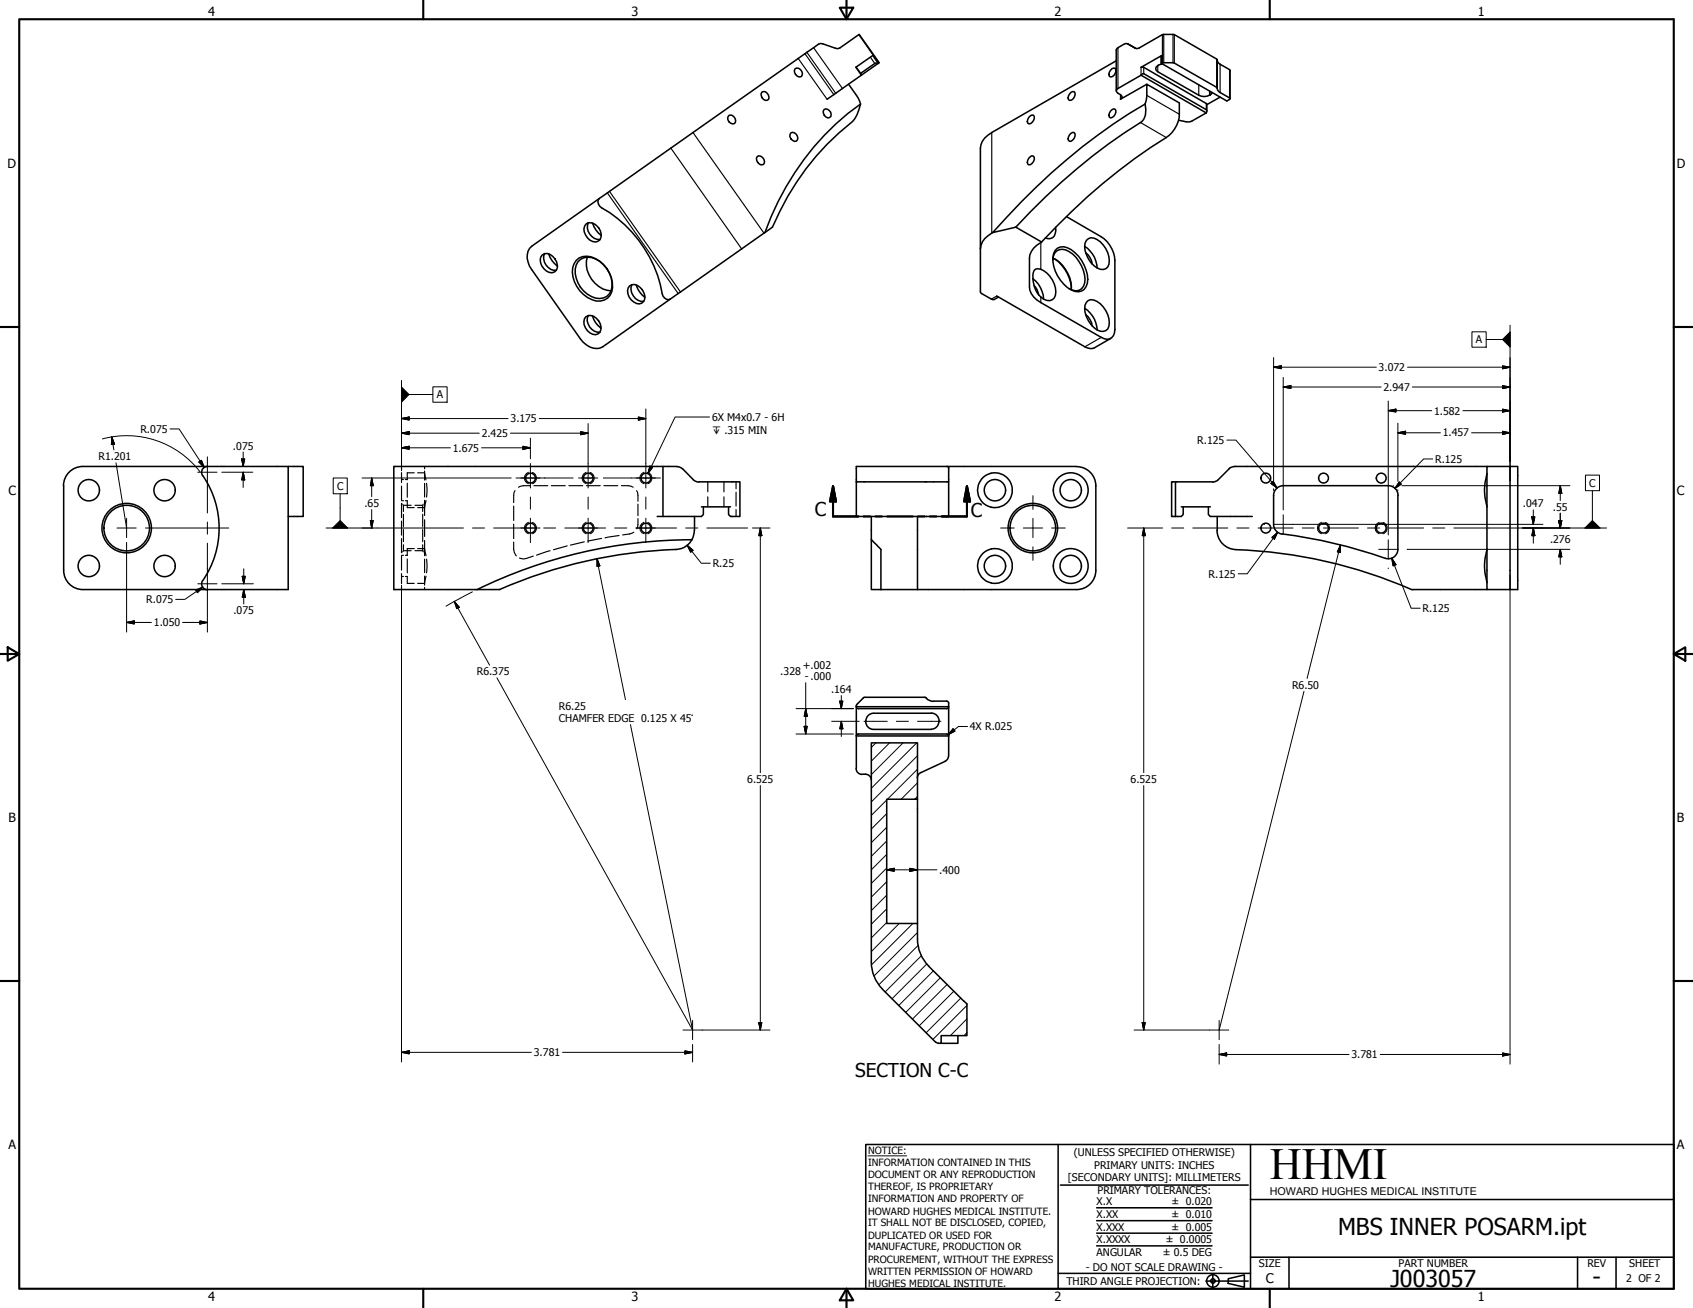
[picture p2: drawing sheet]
<svg xmlns="http://www.w3.org/2000/svg" width="559mm" height="432mm" viewBox="0 0 559 432" stroke-linecap="round" stroke-linejoin="round" font-family="sans-serif">
<!-- layer: Hidden Narrow (ANSI) -->
<g fill="none" stroke="#000" stroke-width=".51">
<path d="M288 18.4l-5.6 3.8M374.8 15.9l-2.6-1.4a4.5 4.5 0 0 0-3.6 1.6l-.2 .4M376 15.8l7.7-4.4h3.9l14.2 8.3M383.4 18.4l-6.8 3.8M240.5 38.2a1.63 1.63 0 0 1 2 .6 1.63 1.63 0 0 1-.2 2 1.74 1.74 0 0 1-1.8-.7 1.74 1.74 0 0 1 0-1.9zM251.5 30.4a1.81 1.81 0 0 1 1.8 .5 1.81 1.81 0 0 1 .4 1.8l-.4 .4a1.83 1.83 0 0 1-1.8-2.7zM262.4 22.7a1.68 1.68 0 0 1 2.1 .5 1.68 1.68 0 0 1-.1 2.1 1.84 1.84 0 0 1-2-2.6zM272 36.2a1.63 1.63 0 0 1 2 .5 1.63 1.63 0 0 1-.2 2.1 1.77 1.77 0 0 1-1.7-.7 1.77 1.77 0 0 1-.1-1.9zM275.8 30.8l-.6 .4M278.1 29.2l12.1-8.5-6.6-9.3-6.4 4.4-.7 .3-4.9-1.6-.8-.1-.7 .2-72.3 50.9M280.1 27.8a16.2 16.2 0 0 1 3.9 6.6l-1.1 3.4-1.4 2.2a86.3 86.3 0 0 0-26.5 35l-33.8 23.7M284 34.4a88 88 0 0 0-31.5 42.4"/>
<path d="M288.7 21l-4.6 3.2M340.1 38.2l1-.2a1.98 1.98 0 0 1-1.5 2.9l-.4-.3a2.17 2.17 0 0 1 .9-2.4zM353.6 30.4l1-.1a1.98 1.98 0 0 1-1.5 2.8 1.36 1.36 0 0 1 0-2.1zM366.5 36.7l1.1-.8 .4 .2a2.02 2.02 0 0 1-1.5 2.8 1.42 1.42 0 0 1 0-2.2zM367 22.7l1-.2a1.98 1.98 0 0 1-1.5 2.9 1.36 1.36 0 0 1 0-2.2zM368.4 20.1l-41.1 23.7M369 29.2l7.6-4.4 21.5 12.5-4.7 2.6M369 30.8l.8 .4M377.5 22.2l20.6 12M377.5 24.3l20.6 11.9M378.5 31.5v-3.7l10.8 6.2v3.7M378.5 27.8l-8.7 5"/>
<path d="M382.1 23.7l13.6 7.7M382.3 21.5l-.2 .2M383.7 20.8l-.3 .2 21.5 12.3 .9-.5 .2-.2-.2-.3M384.1 20.7h3.1M387.6 20.8l14 8M389 39.7l2.5 .5M400.1 30.5l-.9 .9M402.7 32.1l-4.4 2.4M405.8 23l.2 .2M249.9 51.7a1.68 1.68 0 0 1 2 .6 1.68 1.68 0 0 1-.1 2.1 1.84 1.84 0 0 1-1.9-2.7zM261 43.9a1.65 1.65 0 0 1 2 .6 1.65 1.65 0 0 1-.2 2.1 1.79 1.79 0 0 1-1.7-.7 1.79 1.79 0 0 1-.1-2zM339.6 52.2l1-.8 .5 .2a1.98 1.98 0 0 1-1.5 2.8 1.42 1.42 0 0 1 0-2.2z"/>
<path d="M353.1 44.4l1-.7 .5 .1a1.98 1.98 0 0 1-1.5 2.9 1.42 1.42 0 0 1 0-2.3zM384.9 45.4a198.8 198.8 0 0 0-41.1 34.5M193.4 74a2.9 2.9 0 0 1 4.2 1.2 2.7 2.7 0 0 1-.9 4.7 4.2 4.2 0 0 1-3.7-5.3zM194.2 73.5a4.1 4.1 0 0 0 3.9 5.6M195.6 73.7a8 8 0 0 0 2.8 4M197.8 65.5a1.99 1.99 0 0 0 .8 3.1 41.7 41.7 0 0 1 20.2 29.1 1.81 1.81 0 0 0 2.4 1M197.8 65.5l-22.3 15.8a5.3 5.3 0 0 0-.7 6.5l16.8 24.1a5.9 5.9 0 0 0 7.3 2.6l22.3-15.8M327.7 76.8a6.7 6.7 0 0 0-4.1 5.4v14.2l.4 .5 3.2 1.8M335.3 75l8.5 4.9M337.2 66.5a191.5 191.5 0 0 1 40.8-32.1 5.6 5.6 0 0 1-1.6 6 201.8 201.8 0 0 0-41.1 34.6l-7.6 1.8zM343.8 79.9a6.8 6.8 0 0 0-4 5.4v9.4a6.2 6.2 0 0 0 3.7 5.2l20 11.5M348.4 75.1a3.2 3.2 0 0 1-1.6 3.6l-1.7-.2"/>
<path d="M352 71.5l11.5 6.7M358.6 79.4a2.4 2.4 0 0 1 3.5-.3 7.7 7.7 0 0 1 3.5 9 2.95 2.95 0 0 1-4.5-.4 8.6 8.6 0 0 1-3-7.4zM179 84.1a3.3 3.3 0 0 1 4.7 2.3 2.39 2.39 0 0 1-1.5 3.6 4.2 4.2 0 0 1-3.7-5.2zM179.8 83.7a4 4 0 0 0 3.8 5.5M181.1 83.8a7.9 7.9 0 0 0 2.9 4.1M190.2 86a5.7 5.7 0 0 1 7.7 .2 10.2 10.2 0 0 1 4 10.1 4.6 4.6 0 0 1-6.5 2.6 10.3 10.3 0 0 1-6.4-10.6zM190.8 86.4a5.2 5.2 0 0 1 7.2-.1 9.5 9.5 0 0 1 3.7 9.6 4.4 4.4 0 0 1-6.4 2 9.2 9.2 0 0 1-5.1-10.4zM193.9 84.9a9.1 9.1 0 0 0 7.8 11.1M207.8 94.4a3.3 3.3 0 0 1 4.7 2.3 2.26 2.26 0 0 1-.3 3.1 2.26 2.26 0 0 1-3-.1 3.7 3.7 0 0 1-1.4-5.3zM208.6 94a4 4 0 0 0 3.9 5.4M210 94.1a8 8 0 0 0 2.9 4.1M329 97.7l29.1 16.8"/>
<path d="M340.9 92a8.9 8.9 0 0 1 3.5 6.7M341.3 94.2a5.7 5.7 0 0 1 1.5 3.1M343.5 88.9a8.3 8.3 0 0 1 4.9 8.6 2.39 2.39 0 0 1-3.8 1.3l-1.1-.8M347.5 85.9a3.2 3.2 0 0 1 1.7-3.3 3.2 3.2 0 0 1 3.7 .5 11.4 11.4 0 0 1 5.1 10.3 3.1 3.1 0 0 1-5 2M347.5 85.2a11.2 11.2 0 0 1 6.1 10.4M348.1 85.5a13 13 0 0 1 5.5 9.6M348.3 82.6a3.7 3.7 0 0 1 5.3-.2 12.4 12.4 0 0 1 5.3 11.1 3.3 3.3 0 0 1-5.3 2.2 11.8 11.8 0 0 1-5.8-12.1zM358 81.3a9 9 0 0 1 4.1 7.2M358.3 83.4a5.5 5.5 0 0 1 2.2 3.8M359.2 99.2a4.1 4.1 0 0 1 4.9 2.1 7 7 0 0 1 1.5 7.3 2.95 2.95 0 0 1-4.5-.5 8.6 8.6 0 0 1-3-7.4zM368 85.9v22.9M193.4 104.6a3.3 3.3 0 0 1 4.7 2.3 2.47 2.47 0 0 1-1.5 3.6 4 4 0 0 1-3.2-5.9z"/>
<path d="M194.2 104.1a4 4 0 0 0 3.9 5.6M195.5 104.3a7.4 7.4 0 0 0 2.9 4M358 101.8a9 9 0 0 1 4.1 7.1M358.3 103.8a5.8 5.8 0 0 1 2.2 3.8M27.3 154a6.4 6.4 0 0 0-6.3 6.4M27.4 154h67.7v40.6h-67.7M68.5 154a1.9 1.9 0 0 0-1.7 1 1.9 1.9 0 0 0 .1 2 30.9 30.9 0 0 1-.3 35.4 1.94 1.94 0 0 0 1.9 2.3M95.1 154h5v16.5h-5M218.8 154v16.5M223.5 154h-93.5v40.6h34.9M223.5 154.1l.8 .1 1 .6M225.3 154.7l3.9 3.9 1.5 .5"/>
<path d="M230.7 159.1h13.5v11.4h-3.1l-.6-.6v-2.6M282.6 159.1h30.5v11.4h-30.5zM312.5 154l.6 .4v4.7M327.1 156.2a5.7 5.7 0 0 1 7 5.6 5.7 5.7 0 0 1-7 5.6M327.2 156.2a5.8 5.8 0 0 0-4.6 5.6 5.8 5.8 0 0 0 4.6 5.6M355.3 154h-72.7v5.1M355.4 154.1a6.3 6.3 0 0 1 6.3 6.2v28a6.3 6.3 0 0 1-6.3 6.3M388 159.1v11.4M405.7 154.7l-3.6 3.7-1.4 .7h-14v11.4h3.2l.6-.6v-2.6M406.1 154.4l-.5 .3M490.8 154h7.6v40.6h-7.6zM490.8 156.2a19.5 19.5 0 0 0 0 11.2"/>
<path d="M490.8 154h-83.3l-1.4 .4M498.4 154h2.6v40.6h-2.6M21 160.3v28a6.3 6.3 0 0 0 6.3 6.3M229.2 175l-.2 1.6-.6 1.5M229.2 170.5v4.6M231.5 167.3h9.6M232.2 167.3v2.6l-.7 .6h-14.6M287.6 178.1l3.2 3.3v13.2M287.6 178.1v16.5h3.2M287.6 170.5v7.6M302.8 170.5v24.1M389.9 167.3h9.6"/>
<path d="M398.8 167.3v2.6l.7 .6h13.8M401.7 175a6.4 6.4 0 0 0 6.2 6.4 159.7 159.7 0 0 1 58.1 13.3l24.8-.1M401.8 170.5v4.6M423.2 176.3a3.2 3.2 0 0 1-2.8-3.2v-9.6a3.2 3.2 0 0 1 3.2-3.2h34.6a3.2 3.2 0 0 1 3.3 3.2l-.1 17.9M423.2 176.3a165.1 165.1 0 0 1 34 8M223.1 181.4a6.2 6.2 0 0 0 5.3-3.3 163.1 163.1 0 0 0-71 16.6M223.1 181.4a158.8 158.8 0 0 0-58.2 13.2M290.8 194.6h64.5M327.1 181.2a5.7 5.7 0 0 1 7 5.6 5.7 5.7 0 0 1-7 5.6M327.2 181.2a5.7 5.7 0 0 0-4.6 5.6 5.7 5.7 0 0 0 4.6 5.6M461.4 181.3a3.1 3.1 0 0 1-4.2 3M490.8 181.2a19.3 19.3 0 0 0 0 11.2"/>
<path d="M282.6 233v20.7M282.6 233.3h30.5l-.3 .6h-.3h-29.2l-.6-.3zM282.8 232.6l-.2 .4M284.9 230.4l.5-.2h20a3.8 3.8 0 0 0 2.7 1.3M285 230.4l-2.2 2.1M285.8 238.2a2.57 2.57 0 0 0 2.5 2.6M288.3 235.5a2.53 2.53 0 0 0-2.5 2.8M288.4 235.5l19-.1a2.6 2.6 0 0 1 2.5 2.9M308.1 231.5h4.4l.6 .4v11.1M309.9 238.2l-.3 1.1-.7 .9-1.5 .5M282.6 253.7a1.94 1.94 0 0 0 1.9 2M282.7 242.6l.6-.3h29.2l.3 .1 .3 .6h-30.5z"/>
<path d="M284.5 255.6a2.26 2.26 0 0 1 3.1 1.9M288.4 240.8h19M312 251.3l-8.1 3.8-.7 .5-.4 1.2M313.1 249.6l-.2 .8-.9 .9M313.1 243v6.6M302.8 263.8v41.1M287.6 317.6a12.7 12.7 0 0 0 3.7 9M302.8 310a12.7 12.7 0 0 0 3.7 8.9l11.6 11.6M302.8 309.9v-5h-10.1v-41.1h10.1v-18.6h-15.2v72.4M291.3 326.6l17.5 17.4M318.2 330.5l1 .9M319.2 331.5v10.4h-8.6v2.5h-.9"/>
<path d="M308.8 344l.9 .4M316.2 341.9v2.5h-5.6"/>
<circle cx="175.1" cy="157.8" r="1.62"/>
<circle cx="194.2" cy="157.8" r="1.62"/>
<circle cx="213.2" cy="157.8" r="1.62"/>
<circle cx="417.8" cy="157.8" r="1.62"/>
<circle cx="436.8" cy="157.8" r="1.62"/>
<circle cx="455.9" cy="157.8" r="1.62"/>
<circle cx="29.3" cy="161.8" r="3.5"/>
<circle cx="41.8" cy="174.3" r="8.2"/>
<circle cx="41.8" cy="174.3" r="7.5"/>
<circle cx="54.3" cy="161.8" r="3.5"/>
<circle cx="175.1" cy="174.3" r="1.62"/>
<circle cx="194.2" cy="174.3" r="1.62"/>
<circle cx="213.2" cy="174.3" r="1.62"/>
<circle cx="328.4" cy="161.8" r="3.5"/>
<circle cx="340.9" cy="174.3" r="8.2"/>
<circle cx="340.9" cy="174.3" r="7.5"/>
<circle cx="353.4" cy="161.8" r="3.5"/>
<circle cx="353.4" cy="161.8" r="5.7"/>
<circle cx="417.8" cy="174.3" r="1.62"/>
<circle cx="436.8" cy="174.3" r="1.62"/>
<circle cx="455.9" cy="174.3" r="1.62"/>
<circle cx="29.3" cy="186.8" r="3.5"/>
<circle cx="54.3" cy="186.8" r="3.5"/>
<circle cx="328.4" cy="186.8" r="3.5"/>
<circle cx="353.4" cy="186.8" r="3.5"/>
<circle cx="353.4" cy="186.8" r="5.7"/>
</g>
<!-- layer: Visible Narrow (ANSI) -->
<g fill="none" stroke="#000" stroke-width=".38">
<path d="M132.5 154v1M132.5 156v3.3M132.5 158.3h.7M133.8 158.3h.6M134.4 159.5v4.6M136.7 156.1h-2.3v2.3M137.9 156.1h2.2M140.1 156.2l.5 2.2M140.1 154v.7M140.1 155.5v3M140.1 159.6v4.5M140.8 159.6l.2 2.2-.2 2.3"/>
<path d="M233.6 159.1v3.3M239 159.1v3.3M243 159.1v2.3M132.5 160.5v4.6M132.5 166.2v4.7M132.5 172v4.7M132.5 177.8v4.6l.2-.2M132.5 165.3h.7M132.5 166.2l.2 .2M133 166.6l.2 .2M133.2 166.8v2M133.2 169.8v4"/>
<path d="M133.2 174.8v4M133.2 179.8v2M133.2 166.8h2.5M133.8 165.3h.6v2.3h2.3M137 166.8h2.5M137.9 167.6h2.2M139.5 166.8v2M139.5 169.8v4M139.5 174.8v4M139.5 179.8v2M139.7 166.6l-.2 .2M140.1 165.2v5"/>
<path d="M140.1 171.6v5.5M140.1 178.4v5.1M140.1 166.2l-.1 .2M140.6 165.2l-.5 2.2M169.5 178.9a5.2 5.2 0 0 0 .9 4.6M169.5 167.1v4.7M169.5 173v4.8M170 162l-.5 1.5v2.4M175 160.3h-2.3l-1.6 .5M176.2 160.3h4.6M182 160.3h4.6M187.8 160.3h4.5"/>
<path d="M192.8 178.9l-4.5 1.1M193.5 160.3h4.6M198.6 177.7l-4.6 .9M199.3 160.3h4.6M204.3 176.8l-4.6 .7M205.1 160.3h2.3l1.6 .5M209.2 175.7l-1.4 .6-2.3 .3M210.1 162l.5 1.5v2M210.6 171.2v1.9l-.4 1.5M210.6 166.4v3.8M233.6 164v3.3M239 164v3.3"/>
<path d="M243 162.5v4.6M243 168.2v2.3M132.5 183.6v4.6M132.5 189.4v3.3M132.5 193.7v.9M132.5 183.3h.7M132.5 190.3h.7M133.2 181.8l-.2 .3M133.2 181.8h2.5M133.8 190.3h.6v2.3h2.3M134.4 184.5v4.6M136.7 181.1h-2.3v2.3l-.6-.1"/>
<path d="M137 181.8h2.5M137.9 181.1h2.2M137.9 192.6h2.2M139.5 181.8l.2 .3M140 182.2l.1 .2M140.1 181.2l.5 2.3M140.1 184.6v4.4M140.1 190.2v3M140.1 193.9v.7M140.6 190.2l-.5 2.2M140.8 184.6l.2 2.2-.2 2.3M176 183.6a4.6 4.6 0 0 1-4.6 .6"/>
<path d="M181.5 181.8l-4.4 1.5M187.2 180.2l-4.5 1.3"/>
</g>
<!-- layer: Border (ANSI) -->
<g fill="none" stroke="#000" stroke-width=".33">
<path d="M174.4 155.9a2.03 2.03 0 0 0-1.3 1.9 2.03 2.03 0 0 0 1.3 1.9M175.7 156a1.96 1.96 0 0 1 1.4 1.8 1.96 1.96 0 0 1-1.4 1.9M193.5 155.9a2.03 2.03 0 0 0-1.3 1.9 2.03 2.03 0 0 0 1.3 1.9M194.8 156a1.96 1.96 0 0 1 1.3 1.8 1.96 1.96 0 0 1-1.3 1.9M212.5 155.9a2.03 2.03 0 0 0-1.3 1.9 2.03 2.03 0 0 0 1.3 1.9M213.8 156a1.96 1.96 0 0 1 1.4 1.8 1.96 1.96 0 0 1-1.4 1.9M174.4 172.4a2.03 2.03 0 0 0-1.3 1.9 2.03 2.03 0 0 0 1.3 1.9M175.7 172.5a1.96 1.96 0 0 1 1.4 1.8 1.96 1.96 0 0 1-1.4 1.9M193.5 172.4a2.03 2.03 0 0 0-1.3 1.9 2.03 2.03 0 0 0 1.3 1.9M194.8 172.5a1.96 1.96 0 0 1 1.3 1.8 1.96 1.96 0 0 1-1.3 1.9M212.5 172.4a2.03 2.03 0 0 0-1.3 1.9 2.03 2.03 0 0 0 1.3 1.9M213.8 172.5a1.96 1.96 0 0 1 1.4 1.8 1.96 1.96 0 0 1-1.4 1.9"/>
<path d="M436.2 172.4a2.03 2.03 0 0 0-1.4 1.9 2.03 2.03 0 0 0 1.4 1.9M437.5 172.5a1.96 1.96 0 0 1 1.3 1.8 1.96 1.96 0 0 1-1.3 1.9M455.2 172.4a2.03 2.03 0 0 0-1.3 1.9 2.03 2.03 0 0 0 1.3 1.9M456.5 172.5a1.96 1.96 0 0 1 1.4 1.8 1.96 1.96 0 0 1-1.4 1.9"/>
</g>
<!-- layer: Title (ANSI) -->
<g fill="none" stroke="#000" stroke-width=".38">
<path d="M263.5 19.3l9.5 13.5M265.7 17.7l9.5 13.5M266.3 17.3l9.5 13.5M268.5 15.7l9.6 13.5M283.5 11.4l6.5 9.4M287.3 18.9l1.4 2.1M288 18.4l1.8 2.6M369 15.7v13.5M372.2 14.5l2.7 1.5M383.4 18.4v2.6M383.7 11.4v9.4M384.1 11.4v9.3"/>
<path d="M387.2 11.4v9.3M387.6 11.4v9.4M401.6 19.5v9.3M282.4 22.2l1.9 2.6M369.8 31.2v1.6M376.6 22.2v2.6M377.5 22.2v2.1M378.5 31.5l10.8 6.2M382.1 21.7v2M395.7 27.9v3.5M398.1 34.2v2M399.2 30v1.4"/>
<path d="M399.4 30.2v1.2M402.7 21.2v9.3M405.8 23v9.3M221.4 48.9l23.4 33.3M228.7 43.8l23.5 33.2M327.3 43.8v33.2M376.4 40.4l8.5 5M200.5 63.7l23.3 33.2M201.2 63.2l23.4 33.2M329 97.7l-1.8 1M343.5 80.1v8.8M343.5 98v1.9"/>
<path d="M363.5 111.4l-5.4 3.1"/>
</g>
<g fill="none" stroke="#000" stroke-width=".51">
<path d="M368.4 16.5v13.5M372.2 14.5l2.7 1.5M376 15.8l-.7 .3-.5-.2M383.4 18.4l-.2 .2v2.2l.2 .2M401.8 19.7l.1 10 .8 .8 3.1 1.8M401.8 19.9l.4 .9 3.6 2.2M275.2 31.2l-2.2 1.6M278.1 29.2l-2.3 1.6M282.6 22.2l1.7 2.6M288.7 21h1.1M369 29.2l-.6 .8 .6 .8M369.8 31.2l.6 .8-.6 .8"/>
<path d="M376.6 22.2h.9M377.5 24.3l-.9 .5M378.5 31.5l-.5 2.9M382.1 21.7l-.5 .4-.2 .6 .2 .5 .5 .5M383.7 21.1l-1.4 .4M384.1 20.7l-.4 .1M387.2 20.7l.4 .1M389.3 37.7a9.7 9.7 0 0 1-4.4 7.7M393.4 39.9l-.5 .3h-1.4M395.7 31.4a3.8 3.8 0 0 0 3.5 0M398.1 36.2l.2 .2-.2 .9M398.1 34.2l.2 .2v2.2"/>
<path d="M401.6 28.8l.2 .3M406 23.2v9.4M327.3 43.8a6.6 6.6 0 0 0-3.7 5.1v33.3M363.5 78.2a9.9 9.9 0 0 1 4.5 7.7M329.6 98l-1.4 .9-1-.2M343.5 88.9a1.73 1.73 0 0 0-1.8 0 1.73 1.73 0 0 0-.8 1.7 9.7 9.7 0 0 0 2.6 7.4M366.6 111.7l-5.3 3.1a3.4 3.4 0 0 1-3.2-.3M368 108.8a2.77 2.77 0 0 1-1.4 2.9 2.77 2.77 0 0 1-3.1-.3"/>
</g>
<!-- layer: Break Line (ANSI) -->
<path d="M275 160.5l.9 5h-2zM275 160.5v10h8.3M285.1 170.5h2.1M289 170.5h2.1M292.9 170.5h8.3M303 170.5h2.1M306.9 170.5h2.2M319.2 160.5l1 5h-2zM319.2 160.5v10h-8.4" fill="none" stroke="#000" stroke-width=".7"/>
<path d="M275 160.5l.9 5zM275 160.5l.9 5h-2zM319.2 160.5l1 5zM319.2 160.5l1 5h-2z" fill="#000" stroke="#000" stroke-width=".7"/>
<!-- layer: Detail Boundary (ANSI) -->
<g fill="none" stroke="#000" stroke-width=".7">
<path d="M6.3 6.3h546.1v419.1h-546.1zM139.7 0v6.3M277.2 2.5h4.4l-2.2 3.8zM279.4 0v6.3M419.1 0v6.3M0 107.9h6.3M552.4 107.9h6.4M0 215.9h6.3M2.5 213.7l3.8 2.2-3.8 2.2zM552.4 215.9l3.9-2.2v4.4zM552.4 215.9h6.4M0 323.8h6.3"/>
<path d="M552.4 323.8h6.4M139.7 425.4v6.4M279.4 425.4l2.2 3.9h-4.4zM279.4 425.4v6.4M419.1 425.4v6.4"/>
</g>
<!-- layer: Hidden (ANSI) -->
<g fill="none" stroke="#000" stroke-width=".51">
<path d="M285.8 377.8h266.6v47.6h-266.6zM349.2 377.8v47.6M412.7 377.8v47.6M350 391.2h62M361.9 398.7h38.1M412.7 396h139.7M361.9 411.3h38.1M361.9 407.1h38.1M361.9 403h38.1M412.7 415h139.7M425.4 415v10.4M520.7 415v10.4"/>
<path d="M533.4 415v10.4M349.2 420.4h63.5M398 422.9h14M400.3 420.6v4.6M405.4 422.1l5.3-1.2v4l-5.3-1.2z"/>
<circle cx="400.3" cy="422.9" r="2.06"/>
<circle cx="400.3" cy="422.9" r=".73"/>
</g>
<path d="M286.5 381.6h12.8" fill="none" stroke="#000" stroke-width=".33"/>
<!-- layer: Symbol (ANSI) -->
<g fill="none" stroke="#000" stroke-width=".33">
<path d="M289.1 245.2l-1.5 1.6M293.6 245.2l-6 6.1M298.1 245.2l-10.5 10.5M302.6 245.2l-15 15M302.8 258.4l-5.4 5.4M302.8 253.9l-9.9 9.9M302.8 249.5l-15.2 15.2M292.7 277.6l-5.1 5.1M292.7 273.1l-5.1 5.1M292.7 268.6l-5.1 5.1M292.7 264.1l-5.1 5.1M302.8 263l-.9 .8"/>
<path d="M292.7 295.5l-5.1 5.1M292.7 291.1l-5.1 5.1M292.7 286.6l-5.1 5.1M292.7 282.1l-5.1 5M292.7 304.5l-5.1 5.1M292.7 300l-5.1 5.1M296.8 304.9l-9.2 9.2M301.3 304.9l-13.6 13.6M302.8 307.8l-14.3 14.4M303 312.1l-12.9 13M304.1 315.5l-11.9 12M305.9 318.2l-11.5 11.5"/>
<path d="M308.1 320.5l-11.4 11.4M310.4 322.8l-11.4 11.4M312.6 325l-11.4 11.4M314.8 327.2l-11.4 11.4M317.1 329.5l-11.4 11.4M319.2 336.4l-5.5 5.5M319.2 331.9l-11.3 11.3M319.2 340.9l-1 1"/>
</g>
<!-- layer: Center Mark (ANSI) -->
<g fill="none" stroke="#000" stroke-width=".33">
<path d="M65.3 155.9h6.3M68.5 150.8v18.6M170.3 157.8h18.9M171.9 157.8h6.3M175.1 153v8.1M190.9 157.8h6.4M192.2 157.8h4M194.1 153v8.1M199.1 157.8h18.9M210 157.8h6.3M213.2 153v8.1M41.8 171.1v3.2h-3.2"/>
<path d="M45 174.3h-3.2v3.2M48 174.3h27.5M68.5 172.3v4M68.5 179.3v18.5M124.7 174.3h28.3M156 174.3h4M162.9 174.3h13.5M171.9 174.3h6.3M175.1 164.1v4M175.1 171.1v8M179.5 174.3h3.9M186.4 174.3h13.5"/>
<path d="M190.9 174.3h6.4M194.1 164.1v4M194.1 171.1v8M202.9 174.3h4M209.9 174.3h13.4M210 174.3h6.3M213.2 164.1v4M213.2 171.1v8M226.3 174.3h4M233.3 174.3h13.5M330.3 174.3h4.5M337.8 174.3h6.3"/>
<path d="M340.9 163.6v4.5M340.9 171.1v6.4M347.1 174.3h4.5M372.2 174.3h11.5M386.7 174.3h4M393.7 174.3h11.6M408.2 174.3h4M415.2 174.3h11.6M417.2 173.1h.2M420.4 173.1h6.3M423.5 169.9v6.4M429.8 174.3h4"/>
<path d="M436.8 174.3h11.6M451.4 174.3h4M458.2 178.2v3.2h-3.2M458.3 174.3h11.6M472.9 174.3h4M479.9 174.3h21.1M65.3 192.7h6.3M340.9 180.5v4.5M458.2 187.5v.2M461.4 181.4h-3.2v3.1M464.4 181.4h.2M285.2 238.1h7.7"/>
<path d="M295.8 238.1h4M302.8 238.1h7.8M228.6 336.9v6.3M402.4 336.9v6.3M225.4 340h6.4M399.2 340h6.4"/>
</g>
<!-- layer: Dimension (ANSI) -->
<g fill="none" stroke="#000" stroke-width=".33">
<path d="M420.4 118v40.9M498.4 118v40.8M132.5 138.2l2.6-.5v1zM132.5 135v20.4M132.5 138.2h35.2M178 138.2h35.2M194.1 139.8v13.2M210.7 137.7l2.5 .5-2.5 .5zM213.2 135v18M420.4 121.2l2.5-.4v.9zM420.4 121.2h33.9M423.5 127.8l2.6-.5v1z"/>
<path d="M423.5 127.8h32.4M423.5 124.6v43.7M458.2 135.6l2.6-.5v.9zM458.2 135.6h14.4M458.2 132.4v41.8M461.4 139.7v19.2M464.6 121.2h33.8M466.2 127.8h32.2M482.9 135.6h15.5M495.9 120.8l2.5 .4-2.5 .5zM495.9 135.1l2.5 .5-2.5 .4zM495.9 127.3l2.5 .5-2.5 .5z"/>
<path d="M33.8 144.9a30.5 30.5 0 0 1 32.2 10.8M36.9 144.2l.9 2.4-1 .1zM36.9 144.2l.7 4.3M38.3 152.8l3.5 21.5M56.1 141.6h3l8.3 12.7M65.7 152.5l.8-.5 .9 2.3zM73.2 155.9h10.2M79.8 151.5h1l-.5 2.5zM80.3 155.9l.5 2.5h-1zM80.3 149.2v4.8M80.3 155.9v5M119.5 157.8h49.2"/>
<path d="M122.7 157.8l.5 2.5h-1zM122.7 157.8v6.2M132.5 147.8l2.6-.5v1zM132.5 143l2.6-.5v1zM132.5 147.8h16.2M132.5 143h25.7M158.9 147.8h16.2M168.5 143h25.6M172.6 147.3l2.5 .5-2.5 .5zM175.1 144.7v6.7M191.6 142.5l2.5 .5-2.5 .5zM404.9 145.3h3l13.6 15.8"/>
<path d="M419.5 159.6l.7-.7 1.3 2.2zM461.4 142.9l2.5-.5v1zM461.4 142.9h14M461.8 159.1l.7 .7-2.1 1.4zM472.9 151.5h-3l-9.5 9.7M485.7 142.9h12.7M495.9 142.4l2.5 .5-2.5 .5zM41.8 179.1v29.6M119.5 174.3h3.6M122.2 171.8h1l-.5 2.5zM122.7 168.2v6.1M248.3 174.3h5.8"/>
<path d="M251 174.3l.5 2.5h-1.1zM251 174.3v80.8M377.5 174.3l.5 2.5h-1zM377.5 174.3v80.8M419.8 177.4l1.9-1.7-1.1 2.3zM420.4 161.4v.5M421.7 175.7l-10 13.7h-3M426.7 173.1h82.6M442.5 179.9l-.2 2.5-.9-.2zM442.5 179.9l-11.1 44.1M458.2 174.4v2.2M459.8 160.3h.1"/>
<path d="M461.4 161.7v.2M462.7 160.3h55.5M502.5 174.3h15.7M505.6 170.6h1l-.5 2.5zM506.1 174.3l.5 2.5h-1zM506.1 168.3v4.8M506.1 174.3v5M514.5 171.8h1l-.5 2.5zM515 160.3l.5 2.6h-1zM515 160.3v4.9M515 169.4v4.9M64.6 194.8l2.3-1-1.7 1.8z"/>
<path d="M66.9 193.8l-5.9 4.1h-3M68.5 197.8v10.9M73.2 192.7h10.4M79.9 190.2h1.1l-.5 2.5zM80.5 194.6l.5 2.6h-1.1zM80.5 187.8v4.9M80.5 194.6v4.8M132.5 193.2v157.4M149.9 198.5l1.7 2-.9 .4zM149.9 198.5l11.7 21.1M155.9 195.4l-8.7 4.7M197 184.5l1 2.3-1 .2z"/>
<path d="M197 184.5l9.4 46.4M226.8 180l1.9 1.7-.7 .6zM226.8 180l4.7 5.9h2.9M459.4 184.3l1.4 2.1-1 .4zM459.4 184.3l6.4 16.5h3M464.6 181.4h53.6M498.4 189.9v161.4M515 181.4l.5 2.4h-1zM515 181.4v4.9M41.8 205.5l2.5-.5v1zM41.8 205.5h8.2M60.3 205.5h8.2"/>
<path d="M66 205l2.5 .5-2.5 .5zM164 223.8l64.6 116.2-20.5-100.8M262.8 233.9h18.9M265.4 239.8h1l-.5 2.5zM265.9 233.9l.5 2.6h-1zM265.9 225.4v16.9M274.5 238.1h9.1M277.2 231.5h1l-.5 2.4zM277.7 238.1l.5 2.5h-1zM277.7 229.6v4.3M277.7 238.1v5M319.3 239.8h-2.9l-3.4 2.7"/>
<path d="M430.4 228.2l-28 111.8M251 259.3v80.7M262.8 242.3h18.9M314.6 240.6l.6 .8-2.2 1.1zM377.5 259.3v80.7M292.7 287.1l2.4-.5v1.1zM292.7 287.1h16.5M300.3 286.6l2.5 .5-2.5 .6zM250.4 337.6h1.1l-.5 2.4zM377 337.6h1l-.5 2.4zM132.5 347.4l2.6-.5v1zM132.5 347.4h42.9"/>
<path d="M185.7 347.4h42.9M226.1 346.9l2.5 .5-2.5 .5zM228.6 344.8v5.8M231.8 340h22.3M374.3 340h24.9M402.4 348.1l2.5-.5v1zM402.4 348.1h42.9M402.4 344.8v6.5M455.5 348.1h42.9M495.9 347.6l2.5 .5-2.5 .5z"/>
</g>
<g fill="#000" stroke="#000" stroke-width=".33">
<path d="M132.5 138.2l2.6-.5zM132.5 138.2l2.6-.5v1zM210.7 138.7l2.5-.5zM210.7 137.7l2.5 .5-2.5 .5zM420.4 121.2l2.5-.4zM420.4 121.2l2.5-.4v.9zM423.5 127.8l2.6-.5zM423.5 127.8l2.6-.5v1zM458.2 135.6l2.6-.5zM458.2 135.6l2.6-.5v.9zM495.9 121.7l2.5-.5zM495.9 120.8l2.5 .4-2.5 .5z"/>
<path d="M495.9 136l2.5-.4zM495.9 135.1l2.5 .5-2.5 .4zM495.9 128.3l2.5-.5zM495.9 127.3l2.5 .5-2.5 .5zM36.9 144.2l.9 2.4zM36.9 144.2l.9 2.4-1 .1zM65.7 152.5l1.7 1.8zM65.7 152.5l.8-.5 .9 2.3zM79.8 151.5l.5 2.5zM79.8 151.5h1l-.5 2.5zM80.3 155.9l.5 2.5zM80.3 155.9l.5 2.5h-1z"/>
<path d="M132.5 147.8l2.6-.5zM132.5 147.8l2.6-.5v1zM132.5 143l2.6-.5zM132.5 143l2.6-.5v1zM172.6 148.3l2.5-.5zM172.6 147.3l2.5 .5-2.5 .5zM191.6 143.5l2.5-.5zM191.6 142.5l2.5 .5-2.5 .5zM419.5 159.6l2 1.5zM419.5 159.6l.7-.7 1.3 2.2zM461.8 159.1l-1.4 2.1zM461.8 159.1l.7 .7-2.1 1.4z"/>
<path d="M461.4 142.9l2.5-.5zM461.4 142.9l2.5-.5v1zM495.9 143.4l2.5-.5zM495.9 142.4l2.5 .5-2.5 .5zM122.2 171.8l.5 2.5zM122.2 171.8h1l-.5 2.5zM122.7 157.8l.5 2.5zM122.7 157.8l.5 2.5h-1zM251 174.3l.5 2.5zM251 174.3l.5 2.5h-1.1zM377.5 174.3l.5 2.5zM377.5 174.3l.5 2.5h-1z"/>
<path d="M421.7 175.7l-1.1 2.3zM419.8 177.4l1.9-1.7-1.1 2.3zM505.6 170.6l.5 2.5zM505.6 170.6h1l-.5 2.5zM506.1 174.3l.5 2.5zM506.1 174.3l.5 2.5h-1zM514.5 171.8l.5 2.5zM514.5 171.8h1l-.5 2.5zM515 160.3l.5 2.6zM515 160.3l.5 2.6h-1zM66.9 193.8l-1.7 1.8zM64.6 194.8l2.3-1-1.7 1.8z"/>
<path d="M79.9 190.2l.6 2.5zM79.9 190.2h1.1l-.5 2.5zM80.5 194.6l.5 2.6zM80.5 194.6l.5 2.6h-1.1zM197 184.5l1 2.3zM197 184.5l1 2.3-1 .2zM226.8 180l1.9 1.7zM226.8 180l1.9 1.7-.7 .6zM442.5 179.9l-.2 2.5zM442.5 179.9l-.2 2.5-.9-.2zM459.4 184.3l1.4 2.1zM459.4 184.3l1.4 2.1-1 .4z"/>
<path d="M515 181.4l.5 2.4zM515 181.4l.5 2.4h-1zM41.8 205.5l2.5-.5zM41.8 205.5l2.5-.5v1zM66 206l2.5-.5zM66 205l2.5 .5-2.5 .5zM149.9 198.5l1.7 2zM149.9 198.5l1.7 2-.9 .4zM265.4 239.8l.5 2.5zM265.4 239.8h1l-.5 2.5zM265.9 233.9l.5 2.6zM265.9 233.9l.5 2.6h-1z"/>
<path d="M277.2 231.5l.5 2.4zM277.2 231.5h1l-.5 2.4zM277.7 238.1l.5 2.5zM277.7 238.1l.5 2.5h-1zM314.6 240.6l-1.6 1.9zM314.6 240.6l.6 .8-2.2 1.1zM292.7 287.1l2.4-.5zM292.7 287.1l2.4-.5v1.1zM300.3 287.7l2.5-.6zM300.3 286.6l2.5 .5-2.5 .6zM250.4 337.6l.6 2.4zM250.4 337.6h1.1l-.5 2.4z"/>
<path d="M377 337.6l.5 2.4zM377 337.6h1l-.5 2.4zM132.5 347.4l2.6-.5zM132.5 347.4l2.6-.5v1zM226.1 347.9l2.5-.5zM226.1 346.9l2.5 .5-2.5 .5zM402.4 348.1l2.5-.5zM402.4 348.1l2.5-.5v1zM495.9 348.6l2.5-.5zM495.9 347.6l2.5 .5-2.5 .5z"/>
</g>
<!-- layer: Visible (ANSI) -->
<g fill="none" stroke="#000" stroke-width=".33">
<path d="M485.8 109.5h4.7v5.1h-4.7zM490.5 112.1h5.4M498.4 107.4v51.4M132.5 125.6v26.8M135 130.2h7.9M142.9 127.7h4.7v5.1h-4.7zM234.2 137.7h-11.4l-8.9 18.6M110 157.8h4.6v5.2h-4.6zM214.5 153.9l.9 .4-1.5 2zM523.3 156.8h4.6v5.2h-4.6zM107.6 174.3h17.1M112.3 163v8.8"/>
<path d="M501 174.3h29.3M525.6 162v9.8"/>
</g>
<path d="M498.4 109.6v5zM498.4 109.6v5l-2.5-2.5zM132.5 127.8v5zM132.5 127.8l2.5 2.4-2.5 2.6zM214.5 153.9l-.6 2.4zM214.5 153.9l.9 .4-1.5 2zM109.8 174.3h4.9zM109.8 174.3l2.5-2.5 2.4 2.5zM523.1 174.3h5zM523.1 174.3l2.5-2.5 2.5 2.5z" fill="#000" stroke="#000" stroke-width=".33"/>
<text font-size="14.7" x="419.1" y="389.2">HHMI</text>
<g font-size="7.7">
<text x="441.6" y="407.6">MBS INNER POSARM.ipt</text>
<text x="458.9" y="424.8">J003057</text>
<text x="525.7" y="424.4">-</text>
</g>
<g font-size="6.3">
<text x="269" y="170.5">C</text>
<text x="320.5" y="170.7">C</text>
<text x="282.3" y="355.6">SECTION C-C</text>
</g>
<text font-size="4.4" x="417.8" y="423.5">C</text>
<g font-size="4.2">
<text x="68.7" y="5.3">4</text>
<text x="208.4" y="5.3">3</text>
<text x="348.1" y="5.3">2</text>
<text x="487.8" y="5.3">1</text>
<text x="2.5" y="55.5">D</text>
<text x="553.5" y="55.5">D</text>
<text x="2.8" y="163.4">C</text>
<text x="553.5" y="163.4">C</text>
<text x="2.9" y="271.4">B</text>
<text x="553.5" y="271.4">B</text>
<text x="2.8" y="379.3">A</text>
<text x="553.5" y="379.3">A</text>
<text x="68.7" y="429.5">4</text>
<text x="208.4" y="429.6">3</text>
<text x="348.1" y="429.6">2</text>
<text x="487.8" y="429.5">1</text>
</g>
<text font-size="3.6" x="419.1" y="394.3">HOWARD HUGHES MEDICAL INSTITUTE</text>
<g font-size="3.5">
<text x="487.1" y="113.3">A</text>
<text x="455" y="122.5">3.072</text>
<text x="144.1" y="131.5">A</text>
<text x="456.6" y="129">2.947</text>
<text x="473.3" y="136.8">1.582</text>
<text x="46.4" y="142.9">R.075</text>
<text x="168.5" y="139.4">3.175</text>
<text x="235" y="138.9">6X M4x0.7 - 6H</text>
<text x="76.9" y="148.4">.075</text>
<text x="149.5" y="149.1">1.675</text>
<text x="159" y="144.3">2.425</text>
<text x="395.2" y="146.6">R.125</text>
<text x="476.2" y="144.1">1.457</text>
<text x="32.5" y="151.9">R1.201</text>
<text x="473.7" y="152.8">R.125</text>
<text x="111.3" y="161.7">C</text>
<text x="524.6" y="160.7">C</text>
<text x="120.3" y="167.3">.65</text>
<text x="502.7" y="167.5">.047</text>
<text x="512.6" y="168.6">.55</text>
<text x="511.6" y="179.3">.276</text>
<text x="235.3" y="187.2">R.25</text>
<text x="398.9" y="190.7">R.125</text>
<text x="48.3" y="199.1">R.075</text>
<text x="77" y="202.8">.075</text>
<text x="469.5" y="202.1">R.125</text>
<text x="50.8" y="206.8">1.050</text>
<text x="265" y="220.8">+.002</text>
<text x="157.4" y="222.9">R6.375</text>
<text x="257.6" y="222.8">.328</text>
<text x="265.6" y="224.3">- .000</text>
<text x="426.5" y="227.3">R6.50</text>
<text x="274.3" y="228.7">.164</text>
<text x="184.5" y="234.4">R6.25</text>
<text x="184.5" y="238.3">CHAMFER EDGE 0.125 X 45°</text>
<text x="320.1" y="241.1">4X R.025</text>
<text x="246.6" y="258.4">6.525</text>
<text x="373.2" y="258.4">6.525</text>
<text x="310" y="288.4">.400</text>
<text x="176.2" y="348.7">3.781</text>
<text x="446.1" y="349.4">3.781</text>
<text x="354.5" y="381.6">(UNLESS SPECIFIED OTHERWISE)</text>
<text x="352.5" y="390">[SECONDARY UNITS]: MILLIMETERS</text>
<text x="361.1" y="385.8">PRIMARY UNITS: INCHES</text>
<text x="362.3" y="394.1">PRIMARY TOLERANCES:</text>
<text x="361.9" y="397.9">X.X</text>
<text x="386.7" y="398">± 0.020</text>
<text x="361.9" y="402.1">X.XX</text>
<text x="361.9" y="406.3">X.XXX</text>
<text x="386.7" y="402.1">± 0.010</text>
<text x="386.7" y="406.3">± 0.005</text>
<text x="361.9" y="410.5">X.XXXX</text>
<text x="384.7" y="410.5">± 0.0005</text>
<text x="358.4" y="419.7">- DO NOT SCALE DRAWING -</text>
<text x="361.9" y="414.6">ANGULAR</text>
<text x="383.8" y="414.7">± 0.5 DEG</text>
<text x="415.5" y="418.4">SIZE</text>
<text x="461.6" y="418.3">PART NUMBER</text>
<text x="523.9" y="418.3">REV</text>
<text x="537.8" y="418.4">SHEET</text>
<text x="352" y="424.2">THIRD ANGLE PROJECTION:</text>
<text x="536.7" y="423.2">2 OF 2</text>
</g>
<g font-size="3.3">
<text x="235" y="143.4">↧ .315 MIN</text>
<text x="286.5" y="381.1">NOTICE:</text>
<text x="286.5" y="385">INFORMATION CONTAINED IN THIS</text>
<text x="286.5" y="389">DOCUMENT OR ANY REPRODUCTION</text>
<text x="286.5" y="392.9">THEREOF, IS PROPRIETARY</text>
<text x="286.5" y="396.9">INFORMATION AND PROPERTY OF</text>
<text x="286.5" y="400.9">HOWARD HUGHES MEDICAL INSTITUTE.</text>
<text x="286.5" y="404.9">IT SHALL NOT BE DISCLOSED, COPIED,</text>
<text x="286.5" y="408.9">DUPLICATED OR USED FOR</text>
<text x="286.5" y="412.8">MANUFACTURE, PRODUCTION OR</text>
<text x="286.5" y="416.8">PROCUREMENT, WITHOUT THE EXPRESS</text>
<text x="286.5" y="420.8">WRITTEN PERMISSION OF HOWARD</text>
<text x="286.5" y="424.8">HUGHES MEDICAL INSTITUTE.</text>
</g>
</svg>
